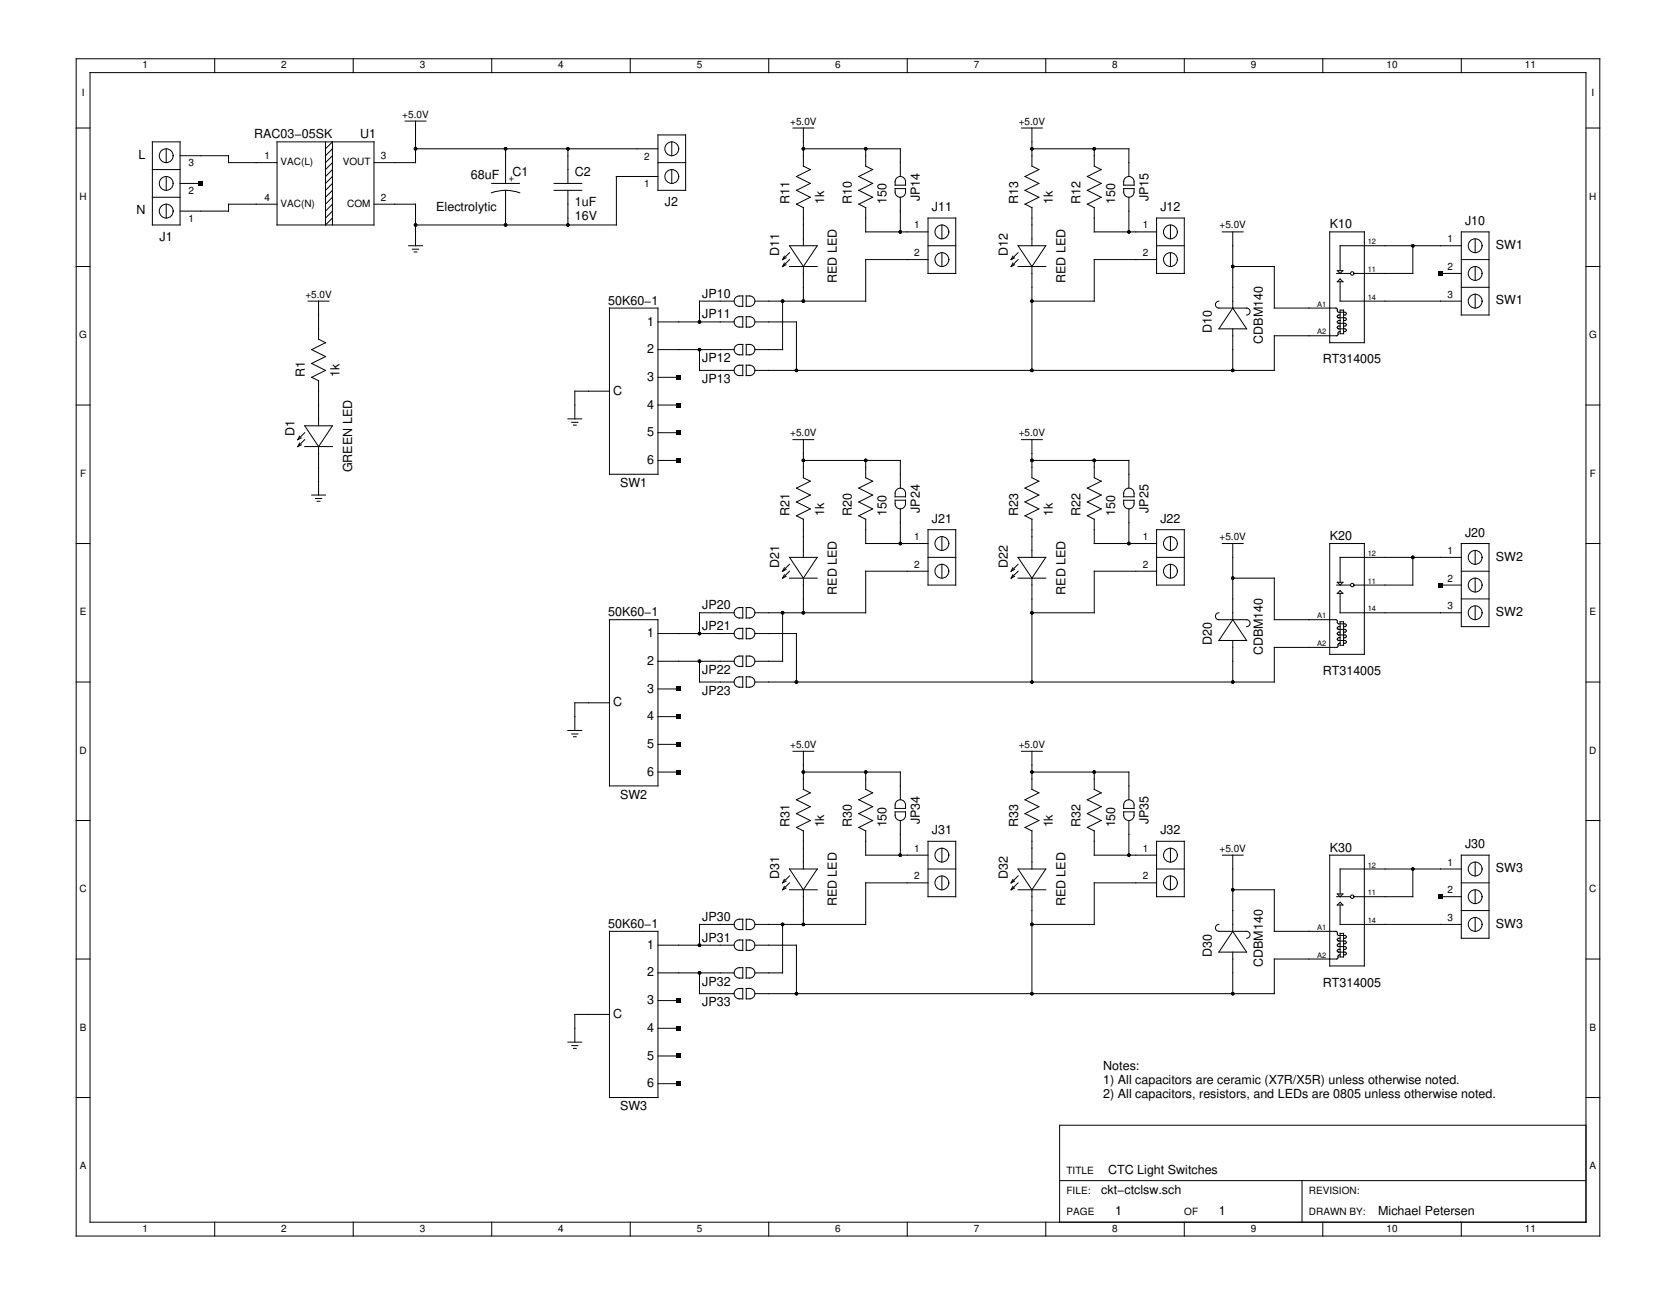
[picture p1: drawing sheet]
<svg xmlns="http://www.w3.org/2000/svg" width="279mm" height="216mm" viewBox="0 0 279 216" stroke-linecap="round" stroke-linejoin="round" font-family="sans-serif">
<g fill="none" stroke="#000" stroke-width=".17">
<path d="M12.7 9.8h254v196.3h-254zM15 12.1h249.4v191.7h-249.4zM35.8 9.8v2.3M58.9 9.8v2.3M82 9.8v2.3M105.1 9.8v2.3M128.2 9.8v2.3M151.2 9.8v2.3M174.3 9.8v2.3M197.4 9.8v2.3M220.5 9.8v2.3M243.6 9.8v2.3"/>
<path d="M12.7 21.3h2.3M25.4 23.7h4.6v13.8h-4.6zM25.4 28.3h4.6M25.4 32.9h4.6M27.7 24.8v2.3M27.7 29.4v2.3M27.7 34v2.4M30 26h8.1v1.1h8.1M30 30.6h3.5M46.2 34h-8.1v1.2h-8.1M46.2 23.7h16.1v13.8h-16.1zM54.3 23.7v13.8l1.1-1.1"/>
<path d="M54.3 24.8l1.1-1.1v13.8M55.4 26l-1.1 1.1M55.4 27.1l-1.1 1.2M55.4 28.3l-1.1 1.1M55.4 29.4l-1.1 1.2M55.4 30.6l-1.1 1.1M55.4 31.7l-1.1 1.2M55.4 32.9l-1.1 1.1M55.4 34l-1.1 1.2M55.4 35.2l-1.1 1.2M55.4 24.8l-1.1 1.2M62.3 34h7v7"/>
<path d="M67.5 20.2h3.5M69.3 24.8h40.4M69.3 20.2v6.9h-7M81.9 32.2a6.9 6.9 0 0 1 4.8 0M82 30.6h4.6M84.3 24.8v5.8M84.3 31.7v5.8M92.4 30.6h4.6M92.4 31.7h4.6M94.7 24.8v5.8M94.7 31.7v5.8M109.7 22.5h4.6v9.2h-4.6z"/>
<path d="M109.7 27.1h4.6M109.7 29.4h-6.9v8.1h-33.5M112 23.7v2.3M112 28.3v2.3M132.2 21.3h3.5M133.9 21.3v6.4l1.2 .6-2.3 1.1 2.3 1.2-2.3 1.1 2.3 1.2-2.3 1.1 1.1 .6M133.9 34.6v6.4M133.9 24.8h16.2v4.6M144.3 34.6v4.1h10.4M144.3 24.8v2.9l1.2 .6-2.3 1.1 2.3 1.2-2.3 1.1 2.3 1.2-2.3 1.1 1.1 .6M149.2 31.4h1.8a1.06 1.06 0 0 1-.9 1.5 1.02 1.02 0 0 1-.9-1.5zM149.5 29.7a.87 .87 0 0 1 .9-.2 .87 .87 0 0 1 .6 .8v.6h-1.8l.1-.9z"/>
<path d="M150.1 32.9v5.8M154.7 36.4h4.6v9.2h-4.6zM157 37.5v2.3M170.3 21.3h3.5M172 24.8h16.2v4.6M172 21.3v6.4l1.2 .6-2.3 1.1 2.3 1.2-2.3 1.1 2.3 1.2-2.3 1.1 1.1 .6M172 34.6v6.4M182.4 34.6v4.1h10.4M182.4 24.8v2.9l1.2 .6-2.3 1.1 2.3 1.2-2.3 1.1 2.3 1.2-2.3 1.1 1.1 .6M187.3 31.4h1.8a1.07 1.07 0 0 1-.9 1.5 1.02 1.02 0 0 1-.9-1.5zM187.6 29.7a.87 .87 0 0 1 .9-.2 .87 .87 0 0 1 .6 .8v.6h-1.8l.1-.9zM188.2 32.9v5.8"/>
<path d="M192.8 36.4h4.6v9.2h-4.6zM195.1 37.5v2.3M203.8 38.7h3.4M205.5 38.7v12.7M221.7 38.7h5.7v18.4h-5.7zM243.6 38.7h4.6v13.8h-4.6zM245.9 39.8v2.3M264.4 21.3h2.3M12.7 44.4h2.3M51.4 50.2h3.4M53.1 50.2v6.4l1.2 .5-2.3 1.2 2.3 1.1-2.3 1.2 2.3 1.2-2.3 1.1 1.1 .6v7.5M68.1 41h2.3"/>
<path d="M68.8 41.5h1M69 42h.5M101.6 51.4h8.1v27.7h-8.1zM109.7 53.7h12.7M109.7 58.3h12.7M116.6 58.3v3.5h5.8M122.4 50.2h-5.8v3.5M122.6 53.1l.3-.2 .9-.1v1.7a1.06 1.06 0 0 1-1.4-.8zM122.6 49.6l.3-.2 .9-.1v1.8a1.06 1.06 0 0 1-1.4-.9zM122.6 57.7l.3-.2 .9-.1v1.8a1.06 1.06 0 0 1-1.4-.9zM124.4 52.8a1.06 1.06 0 0 1 1.4 .9 1.02 1.02 0 0 1-1.4 .8zM124.4 49.3a1.07 1.07 0 0 1 1.4 .9 1.02 1.02 0 0 1-1.4 .9z"/>
<path d="M124.4 57.4a1.07 1.07 0 0 1 1.4 .9 1.02 1.02 0 0 1-1.4 .9zM125.8 53.7h7v8.1M130.5 50.2v8.1h-4.7M130.8 43.9l-.3 .5M130.8 42.7l-.3 .6M131 44.1l-.5 .3M131 43l-.5 .3M131.6 44.4h4.6M131.6 41h4.6l-2.3 3.4zM131.6 42.1l-1.1 1.2M131.6 43.3l-1.1 1.1M133.9 44.4v5.8"/>
<path d="M154.7 41h4.6M154.7 43.3h-10.4v6.9h-18.5M157 42.1v2.3M168.9 43.9l-.3 .5M168.9 42.7l-.3 .6M169.1 44.1l-.5 .3M169.1 43l-.5 .3M169.7 44.4h4.6M169.7 41h4.6l-2.3 3.4zM169.7 42.1l-1.1 1.2M169.7 43.3l-1.1 1.1M172 44.4v17.4"/>
<path d="M192.8 41h4.6M192.8 43.3h-10.4v6.9h-10.4M195.1 42.1v2.3M203.2 50.2a.58 .58 0 0 0-.6 .6 .58 .58 0 0 0 .6 .6h4.6a.58 .58 0 0 1 .6 .5 .58 .58 0 0 1-.6 .6M205.5 44.4h6.9v7h10.3h.2l.1 .6 1.4 .1v.3l-.4 .1M205.5 51.4l2.3 3.4h-4.6zM205.5 54.8v7M222.8 45.6h2.3M222.9 47l.5-.5 .5 .5zM222.9 45.1h1l-.5 .5zM223.4 53.4l-.4 .1v.3l1.4 .2v.3l-.4 .1M223.4 54.4h-.4v.4l1.4 .1v.3l-.4 .1"/>
<path d="M223.4 55.3l-.3 .1-.1 .5-.2 .1h-10.4v5.8h-86.6M223.4 52.5l-.4 .1v.3l1.4 .1v.4h-.4M223.4 47v3.2h20.2M223.4 51.7h.6v3.9h-.6zM235.5 41v4.6h-9.8M240.1 45.6h3.5M243.6 41h-20.2v4.1M243.6 47.9h4.6M243.6 43.3h4.6M245.9 44.4v2.3M245.9 49.1v2.3M264.4 44.4h2.3"/>
<path d="M12.7 67.5h2.3M49.9 73.9l-.3 .6M49.9 72.7l-.3 .6M50.2 74.2l-.6 .3M50.2 73l-.6 .3M50.8 71h4.6l-2.3 3.5zM50.8 74.5h4.6M50.8 72.1l-1.2 1.2M50.8 73.3l-1.2 1.2M53.1 74.5v8M94.7 69.8h2.3M95.3 70.4h1"/>
<path d="M95.6 70.9h.5M101.6 65.2h-5.8v4.6M109.7 67.5h3.4M109.7 62.9h3.4M109.7 72.1h3.4M109.7 76.8h3.4M122.6 61.1l.3-.1 .9-.1v1.7a1.06 1.06 0 0 1-1.4-.8zM124.4 60.9a1.06 1.06 0 0 1 1.4 .9 1.02 1.02 0 0 1-1.4 .8zM132.2 73.3h3.5M133.9 76.8h16.2v4.6M133.9 73.3v6.3l1.2 .6-2.3 1.2 2.3 1.1-2.3 1.2 2.3 1.1-2.3 1.2 1.1 .6v6.3M144.3 76.8v2.8l1.2 .6-2.3 1.2 2.3 1.1-2.3 1.2 2.3 1.1-2.3 1.2 1.1 .6v4h10.4"/>
<path d="M170.3 73.3h3.5M172 76.8h16.2v4.6M172 73.3v6.3l1.2 .6-2.3 1.2 2.3 1.1-2.3 1.2 2.3 1.1-2.3 1.2 1.1 .6v6.3M182.4 76.8v2.8l1.2 .6-2.3 1.2 2.3 1.1-2.3 1.2 2.3 1.1-2.3 1.2 1.1 .6v4h10.4M264.4 67.5h2.3M12.7 90.6h2.3M52 82.5h2.3M52.6 83.1h1M52.9 83.6h.4M130.8 95.8l-.3 .6M130.8 94.7l-.3 .5M131 96.1l-.5 .3"/>
<path d="M131 94.9l-.5 .3M131.6 92.9h4.6l-2.3 3.5zM131.6 96.4h4.6M131.6 94.1l-1.1 1.1M131.6 95.2l-1.1 1.2M133.9 96.4v5.8M149.2 83.4h1.8a1.06 1.06 0 0 1-.9 1.4 1.02 1.02 0 0 1-.9-1.4zM149.5 81.6a.87 .87 0 0 1 .9-.2 .87 .87 0 0 1 .6 .8v.6h-1.8l.1-.9zM150.1 84.8v5.8M154.7 95.2h-10.4v7h-18.5M154.7 88.3h4.6v9.2h-4.6zM154.7 92.9h4.6"/>
<path d="M157 89.5v2.3M157 94.1v2.3M168.9 95.8l-.3 .6M168.9 94.7l-.3 .5M169.1 96.1l-.5 .3M169.1 94.9l-.5 .3M169.7 92.9h4.6l-2.3 3.5zM169.7 96.4h4.6M169.7 94.1l-1.1 1.1M169.7 95.2l-1.1 1.2M172 96.4v17.3M187.3 83.4h1.8a1.06 1.06 0 0 1-.9 1.4 1.02 1.02 0 0 1-.9-1.4z"/>
<path d="M187.6 81.6a.87 .87 0 0 1 .9-.2 .87 .87 0 0 1 .6 .8v.6h-1.8l.1-.9zM188.2 84.8v5.8M192.8 88.3h4.6v9.2h-4.6zM192.8 95.2h-10.4v7h-10.4M192.8 92.9h4.6M195.1 89.5v2.3M195.1 94.1v2.3M203.8 90.6h3.4M205.5 96.4h6.9v6.9h10.3l.2 .1 .1 .5 1.4 .2v.3l-.4 .1M205.5 90.6v12.7M221.7 90.6h5.7v18.5h-5.7zM222.8 97.5h2.3"/>
<path d="M222.9 98.9l.5-.4 .5 .4zM222.9 97.1h1l-.5 .4zM223.4 98.9v3.3h20.2M235.5 92.9v4.6h-9.8M240.1 97.5h3.5M243.6 90.6h4.6v13.9h-4.6zM243.6 92.9h-20.2v4.2M243.6 99.9h4.6M243.6 95.2h4.6M245.9 91.8v2.3M245.9 96.4v2.3M264.4 90.6h2.3"/>
<path d="M12.7 113.7h2.3M101.6 103.3h8.1v27.7h-8.1zM101.6 117.2h-5.8v4.6M109.7 105.6h12.7M109.7 110.2h12.7M109.7 114.9h3.4M109.7 119.5h3.4M116.6 110.2v3.5h5.8M122.4 102.2h-5.8v3.4M122.6 105l.3-.2h.9v1.7a1.06 1.06 0 0 1-1.4-.9zM122.6 101.5l.3-.1 .9-.1v1.7a1.06 1.06 0 0 1-1.4-.8zM122.6 109.6l.3-.2h.9v1.7a1.06 1.06 0 0 1-1.4-.9z"/>
<path d="M122.6 113.1l.3-.2 .9-.1v1.8a1.06 1.06 0 0 1-1.4-.9zM124.4 104.8a1.07 1.07 0 0 1 1.4 .8 1.02 1.02 0 0 1-1.4 .9zM124.4 101.3a1.07 1.07 0 0 1 1.4 .9 1.02 1.02 0 0 1-1.4 .8zM124.4 109.4a1.07 1.07 0 0 1 1.4 .8 1.02 1.02 0 0 1-1.4 .9zM124.4 112.8a1.07 1.07 0 0 1 1.4 .9 1.02 1.02 0 0 1-1.4 .9zM125.8 105.6h7v8.1M130.5 102.2v8h-4.7M203.2 102.2a.58 .58 0 0 0-.6 .5 .58 .58 0 0 0 .6 .6h4.6a.58 .58 0 0 1 .6 .6 .58 .58 0 0 1-.6 .6M205.5 106.8v6.9M205.5 103.3l2.3 3.5h-4.6zM223.4 105.4l-.4 .1v.3l1.4 .1v.4h-.4M223.4 106.3l-.4 .1v.3l1.4 .1v.4h-.4"/>
<path d="M223.4 107.2l-.3 .1-.1 .6h-.2h-10.4v5.8h-86.6M223.4 104.5h-.4v.4l1.4 .1v.3l-.4 .1M223.4 103.7h.6v3.9h-.6zM245.9 101v2.3M264.4 113.7h2.3M12.7 136.8h2.3M94.7 121.8h2.3M95.3 122.4h1M95.6 122.8h.5M109.7 124.1h3.4M109.7 128.7h3.4M132.2 125.3h3.5"/>
<path d="M133.9 125.3v6.3l1.2 .6-2.3 1.1 2.3 1.2-2.3 1.1 2.3 1.2-2.3 1.2 1.1 .5M133.9 138.5v6.4M133.9 128.7h16.2v4.6M144.3 128.7v2.9l1.2 .6-2.3 1.1 2.3 1.2-2.3 1.1 2.3 1.2-2.3 1.2 1.1 .5M144.3 138.5v4.1h10.4M149.2 135.4h1.8a1.07 1.07 0 0 1-.9 1.4 1.02 1.02 0 0 1-.9-1.4zM149.5 133.6a.87 .87 0 0 1 .9-.2 .87 .87 0 0 1 .6 .8v.6h-1.8l.1-.9zM150.1 136.8v5.8M170.3 125.3h3.5M172 125.3v6.3l1.2 .6-2.3 1.1 2.3 1.2-2.3 1.1 2.3 1.2-2.3 1.2 1.1 .5M172 138.5v6.4M172 128.7h16.2v4.6"/>
<path d="M182.4 128.7v2.9l1.2 .6-2.3 1.1 2.3 1.2-2.3 1.1 2.3 1.2-2.3 1.2 1.1 .5M182.4 138.5v4.1h10.4M187.3 135.4h1.8a1.07 1.07 0 0 1-.9 1.4 1.02 1.02 0 0 1-.9-1.4zM187.6 133.6a.87 .87 0 0 1 .9-.2 .87 .87 0 0 1 .6 .8v.6h-1.8l.1-.9zM188.2 136.8v5.8M264.4 136.8h2.3M12.7 159.9h2.3M101.6 155.3h8.1v27.7h-8.1zM109.7 157.6h12.7M122.4 154.1h-5.8v3.5M122.6 157l.3-.2 .9-.1v1.7a1.06 1.06 0 0 1-1.4-.8zM122.6 153.5l.3-.2 .9-.1v1.8a1.06 1.06 0 0 1-1.4-.9z"/>
<path d="M124.4 156.7a1.06 1.06 0 0 1 1.4 .9 1.02 1.02 0 0 1-1.4 .8zM124.4 153.2a1.06 1.06 0 0 1 1.4 .9 1.02 1.02 0 0 1-1.4 .9zM125.8 157.6h7v8.1M130.5 154.1v8.1h-4.7M130.8 147.8l-.3 .5M130.8 146.6l-.3 .6M131 148.1l-.5 .2M131 146.9l-.5 .3M131.6 144.9h4.6l-2.3 3.4zM131.6 148.3h4.6M131.6 146l-1.1 1.2M131.6 147.2l-1.1 1.1"/>
<path d="M133.9 148.3v5.8M154.7 147.2h-10.4v6.9h-18.5M154.7 140.3h4.6v9.2h-4.6zM154.7 144.9h4.6M157 141.4v2.3M157 146v2.3M168.9 147.8l-.3 .5M168.9 146.6l-.3 .6M169.1 148.1l-.5 .2M169.1 146.9l-.5 .3M169.7 144.9h4.6l-2.3 3.4zM169.7 148.3h4.6"/>
<path d="M169.7 146l-1.1 1.2M169.7 147.2l-1.1 1.1M172 148.3v17.4M192.8 140.3h4.6v9.2h-4.6zM192.8 147.2h-10.4v6.9h-10.4M192.8 144.9h4.6M195.1 141.4v2.3M195.1 146v2.3M203.2 154.1a.58 .58 0 0 0-.6 .6 .58 .58 0 0 0 .6 .6h4.6a.58 .58 0 0 1 .6 .5 .58 .58 0 0 1-.6 .6M203.8 142.6h3.4M205.5 148.3h6.9v7h10.3h.2l.1 .6 1.4 .1v.4h-.4M205.5 142.6v12.7"/>
<path d="M205.5 158.7v7M205.5 155.3l2.3 3.4h-4.6zM221.7 142.6h5.7v18.4h-5.7zM222.8 149.5h2.3M222.9 150.9l.5-.5 .5 .5zM222.9 149h1l-.5 .5zM223.4 157.3l-.4 .1v.3l1.4 .2v.3l-.4 .1M223.4 158.3h-.4v.4l1.4 .1v.3l-.4 .1M223.4 159.2l-.3 .1-.1 .5-.2 .1h-10.4v5.8h-86.6M223.4 156.4l-.4 .1v.3l1.4 .2v.3h-.4M223.4 150.9v3.2h20.2M223.4 155.6h.6v3.9h-.6z"/>
<path d="M235.5 144.9v4.6h-9.8M240.1 149.5h3.5M243.6 142.6h4.6v13.8h-4.6zM243.6 144.9h-20.2v4.1M243.6 151.8h4.6M243.6 147.2h4.6M245.9 143.7v2.3M245.9 148.3v2.4M245.9 153v2.3M264.4 159.9h2.3M94.7 173.7h2.3M95.3 174.3h1"/>
<path d="M95.6 174.8h.5M101.6 169.1h-5.8v4.6M109.7 162.2h12.7M109.7 166.8h3.4M109.7 171.4h3.4M109.7 176.1h3.4M116.6 162.2v3.5h5.8M122.6 161.6l.3-.2 .9-.1v1.8a1.06 1.06 0 0 1-1.4-.9zM122.6 165l.3-.1 .9-.1v1.7a1.06 1.06 0 0 1-1.4-.8zM124.4 161.3a1.06 1.06 0 0 1 1.4 .9 1.02 1.02 0 0 1-1.4 .9zM124.4 164.8a1.06 1.06 0 0 1 1.4 .9 1.02 1.02 0 0 1-1.4 .8zM12.7 183h2.3"/>
<path d="M109.7 180.7h3.4M176.6 196.8h87.8M217.1 196.8v7M264.4 187.6h-87.8v16.2M264.4 183h2.3M35.8 203.8v2.3M58.9 203.8v2.3M82 203.8v2.3M105.1 203.8v2.3M128.2 203.8v2.3M151.2 203.8v2.3M174.3 203.8v2.3"/>
<path d="M197.4 203.8v2.3M220.5 203.8v2.3M243.6 203.8v2.3"/>
<circle cx="27.7" cy="26" r="1.15"/>
<circle cx="27.7" cy="35.2" r="1.15"/>
<circle cx="27.7" cy="30.6" r="1.15"/>
<circle cx="112" cy="24.8" r="1.15"/>
<circle cx="112" cy="29.4" r="1.15"/>
<circle cx="157" cy="38.7" r="1.15"/>
<circle cx="195.1" cy="38.7" r="1.15"/>
<circle cx="157" cy="43.3" r="1.15"/>
<circle cx="195.1" cy="43.3" r="1.15"/>
<circle cx="225.4" cy="45.6" r=".29"/>
<circle cx="245.9" cy="41" r="1.15"/>
<circle cx="245.9" cy="50.2" r="1.15"/>
<circle cx="245.9" cy="45.6" r="1.15"/>
<circle cx="157" cy="90.6" r="1.15"/>
<circle cx="157" cy="95.2" r="1.15"/>
<circle cx="195.1" cy="90.6" r="1.15"/>
<circle cx="195.1" cy="95.2" r="1.15"/>
<circle cx="225.4" cy="97.5" r=".29"/>
<circle cx="245.9" cy="97.5" r="1.15"/>
<circle cx="245.9" cy="92.9" r="1.15"/>
<circle cx="245.9" cy="102.2" r="1.15"/>
<circle cx="157" cy="147.2" r="1.15"/>
<circle cx="157" cy="142.6" r="1.15"/>
<circle cx="195.1" cy="147.2" r="1.15"/>
<circle cx="195.1" cy="142.6" r="1.15"/>
<circle cx="225.4" cy="149.5" r=".29"/>
<circle cx="245.9" cy="149.5" r="1.15"/>
<circle cx="245.9" cy="144.9" r="1.15"/>
<circle cx="245.9" cy="154.1" r="1.15"/>
</g>
<g fill="#000">
<path d="M33.1 30.2h.7v.7h-.7zM239.8 45.2h.7v.7h-.7zM112.8 62.6h.7v.7h-.7zM112.8 67.2h.7v.7h-.7zM112.8 71.8h.7v.7h-.7zM112.8 76.4h.7v.7h-.7zM239.8 97.2h.7v.7h-.7zM112.8 114.5h.7v.7h-.7zM112.8 119.1h.7v.7h-.7zM112.8 123.8h.7v.6h-.7zM112.8 128.4h.7v.7h-.7zM239.8 149.2h.7v.6h-.7z"/>
<path d="M112.8 166.5h.7v.7h-.7zM112.8 171.1h.7v.7h-.7zM112.8 175.7h.7v.7h-.7zM112.8 180.3h.7v.7h-.7z"/>
<circle cx="69.3" cy="37.5" r=".29"/>
<circle cx="69.3" cy="24.8" r=".29"/>
<circle cx="84.3" cy="37.5" r=".29"/>
<circle cx="84.3" cy="24.8" r=".29"/>
<circle cx="94.7" cy="37.5" r=".29"/>
<circle cx="94.7" cy="24.8" r=".29"/>
<circle cx="133.9" cy="24.8" r=".29"/>
<circle cx="144.3" cy="24.8" r=".29"/>
<circle cx="150.1" cy="38.7" r=".29"/>
<circle cx="172" cy="24.8" r=".29"/>
<circle cx="182.4" cy="24.8" r=".29"/>
<circle cx="188.2" cy="38.7" r=".29"/>
<circle cx="116.6" cy="58.3" r=".29"/>
<circle cx="116.6" cy="53.7" r=".29"/>
<circle cx="130.5" cy="50.2" r=".29"/>
<circle cx="133.9" cy="50.2" r=".29"/>
<circle cx="172" cy="50.2" r=".29"/>
<circle cx="205.5" cy="44.4" r=".29"/>
<circle cx="235.5" cy="41" r=".29"/>
<circle cx="132.8" cy="61.8" r=".29"/>
<circle cx="133.9" cy="76.8" r=".29"/>
<circle cx="144.3" cy="76.8" r=".29"/>
<circle cx="172" cy="61.8" r=".29"/>
<circle cx="172" cy="76.8" r=".29"/>
<circle cx="182.4" cy="76.8" r=".29"/>
<circle cx="205.5" cy="61.8" r=".29"/>
<circle cx="150.1" cy="90.6" r=".29"/>
<circle cx="188.2" cy="90.6" r=".29"/>
<circle cx="205.5" cy="96.4" r=".29"/>
<circle cx="235.5" cy="92.9" r=".29"/>
<circle cx="116.6" cy="105.6" r=".29"/>
<circle cx="116.6" cy="110.2" r=".29"/>
<circle cx="130.5" cy="102.2" r=".29"/>
<circle cx="132.8" cy="113.7" r=".29"/>
<circle cx="133.9" cy="102.2" r=".29"/>
<circle cx="172" cy="102.2" r=".29"/>
<circle cx="172" cy="113.7" r=".29"/>
<circle cx="205.5" cy="113.7" r=".29"/>
<circle cx="133.9" cy="128.7" r=".29"/>
<circle cx="144.3" cy="128.7" r=".29"/>
<circle cx="172" cy="128.7" r=".29"/>
<circle cx="182.4" cy="128.7" r=".29"/>
<circle cx="116.6" cy="157.6" r=".29"/>
<circle cx="130.5" cy="154.1" r=".29"/>
<circle cx="133.9" cy="154.1" r=".29"/>
<circle cx="150.1" cy="142.6" r=".29"/>
<circle cx="172" cy="154.1" r=".29"/>
<circle cx="188.2" cy="142.6" r=".29"/>
<circle cx="205.5" cy="148.3" r=".29"/>
<circle cx="235.5" cy="144.9" r=".29"/>
<circle cx="116.6" cy="162.2" r=".29"/>
<circle cx="132.8" cy="165.7" r=".29"/>
<circle cx="172" cy="165.7" r=".29"/>
<circle cx="205.5" cy="165.7" r=".29"/>
</g>
<g font-size="2.1">
<text x="42.4" y="23.1">RAC03−05SK</text>
<text x="60" y="23.1">U1</text>
<text x="23.1" y="26.5">L</text>
<text x="78.5" y="29.8">68uF</text>
<text x="85.4" y="29.4">C1</text>
<text x="95.8" y="29.4">C2</text>
<text x="22.7" y="35.7">N</text>
<text x="72.7" y="35.2">Electrolytic</text>
<text x="95.8" y="34.4">1uF</text>
<text x="110.8" y="34.4">J2</text>
<text x="131.6" y="34" transform="rotate(-90 131.6 34)">R11</text>
<text x="137.4" y="34" transform="rotate(-90 137.4 34)">1k</text>
<text x="142" y="34" transform="rotate(-90 142 34)">R10</text>
<text x="147.8" y="34" transform="rotate(-90 147.8 34)">150</text>
<text x="153.4" y="33.5" transform="rotate(-90 153.4 33.5)">JP14</text>
<text x="155.3" y="35.2">J11</text>
<text x="169.7" y="34" transform="rotate(-90 169.7 34)">R13</text>
<text x="175.5" y="34" transform="rotate(-90 175.5 34)">1k</text>
<text x="180.1" y="34" transform="rotate(-90 180.1 34)">R12</text>
<text x="185.9" y="34" transform="rotate(-90 185.9 34)">150</text>
<text x="191.5" y="33.5" transform="rotate(-90 191.5 33.5)">JP15</text>
<text x="193.4" y="35.2">J12</text>
<text x="26.6" y="40.2">J1</text>
<text x="95.8" y="36.7">16V</text>
<text x="221.7" y="38.1">K10</text>
<text x="244.2" y="37.5">J10</text>
<text x="249.4" y="41.5">SW1</text>
<text x="129.9" y="42.7" transform="rotate(-90 129.9 42.7)">D11</text>
<text x="139.5" y="47.2" transform="rotate(-90 139.5 47.2)">RED LED</text>
<text x="168" y="42.7" transform="rotate(-90 168 42.7)">D12</text>
<text x="177.6" y="47.2" transform="rotate(-90 177.6 47.2)">RED LED</text>
<text x="101.4" y="50.8">50K60−1</text>
<text x="117.1" y="53.1">JP11</text>
<text x="117.1" y="49.6">JP10</text>
<text x="249.4" y="50.8">SW1</text>
<text x="107.9" y="54.3">1</text>
<text x="107.9" y="58.9">2</text>
<text x="202" y="55.6" transform="rotate(-90 202 55.6)">D10</text>
<text x="210.5" y="57.3" transform="rotate(-90 210.5 57.3)">CDBM140</text>
<text x="50.8" y="62.9" transform="rotate(-90 50.8 62.9)">R1</text>
<text x="56.6" y="62.9" transform="rotate(-90 56.6 62.9)">1k</text>
<text x="102.2" y="65.8">C</text>
<text x="107.9" y="63.5">3</text>
<text x="117.1" y="60.4">JP12</text>
<text x="117.1" y="63.9">JP13</text>
<text x="220.5" y="60.6">RT314005</text>
<text x="107.9" y="68.1">4</text>
<text x="49.1" y="72.7" transform="rotate(-90 49.1 72.7)">D1</text>
<text x="107.9" y="72.7">5</text>
<text x="107.9" y="77.4">6</text>
<text x="58.7" y="78.7" transform="rotate(-90 58.7 78.7)">GREEN LED</text>
<text x="103.4" y="81.2">SW1</text>
<text x="131.6" y="86" transform="rotate(-90 131.6 86)">R21</text>
<text x="137.4" y="86" transform="rotate(-90 137.4 86)">1k</text>
<text x="142" y="86" transform="rotate(-90 142 86)">R20</text>
<text x="147.8" y="86" transform="rotate(-90 147.8 86)">150</text>
<text x="153.4" y="85.5" transform="rotate(-90 153.4 85.5)">JP24</text>
<text x="155.3" y="87.2">J21</text>
<text x="169.7" y="86" transform="rotate(-90 169.7 86)">R23</text>
<text x="175.5" y="86" transform="rotate(-90 175.5 86)">1k</text>
<text x="180.1" y="86" transform="rotate(-90 180.1 86)">R22</text>
<text x="185.9" y="86" transform="rotate(-90 185.9 86)">150</text>
<text x="191.5" y="85.5" transform="rotate(-90 191.5 85.5)">JP25</text>
<text x="193.4" y="87.2">J22</text>
<text x="244.2" y="89.5">J20</text>
<text x="129.9" y="94.7" transform="rotate(-90 129.9 94.7)">D21</text>
<text x="168" y="94.7" transform="rotate(-90 168 94.7)">D22</text>
<text x="221.7" y="90">K20</text>
<text x="249.4" y="93.5">SW2</text>
<text x="117.1" y="101.6">JP20</text>
<text x="139.5" y="99.2" transform="rotate(-90 139.5 99.2)">RED LED</text>
<text x="177.6" y="99.2" transform="rotate(-90 177.6 99.2)">RED LED</text>
<text x="101.4" y="102.7">50K60−1</text>
<text x="107.9" y="106.2">1</text>
<text x="117.1" y="105">JP21</text>
<text x="202" y="107.5" transform="rotate(-90 202 107.5)">D20</text>
<text x="249.4" y="102.7">SW2</text>
<text x="107.9" y="110.8">2</text>
<text x="117.1" y="112.4">JP22</text>
<text x="210.5" y="109.3" transform="rotate(-90 210.5 109.3)">CDBM140</text>
<text x="220.5" y="112.6">RT314005</text>
<text x="102.2" y="117.8">C</text>
<text x="107.9" y="115.5">3</text>
<text x="117.1" y="115.8">JP23</text>
<text x="107.9" y="120.1">4</text>
<text x="107.9" y="124.7">5</text>
<text x="107.9" y="129.3">6</text>
<text x="103.4" y="133.2">SW2</text>
<text x="131.6" y="138" transform="rotate(-90 131.6 138)">R31</text>
<text x="137.4" y="138" transform="rotate(-90 137.4 138)">1k</text>
<text x="142" y="138" transform="rotate(-90 142 138)">R30</text>
<text x="147.8" y="138" transform="rotate(-90 147.8 138)">150</text>
<text x="153.4" y="137.4" transform="rotate(-90 153.4 137.4)">JP34</text>
<text x="169.7" y="138" transform="rotate(-90 169.7 138)">R33</text>
<text x="175.5" y="138" transform="rotate(-90 175.5 138)">1k</text>
<text x="180.1" y="138" transform="rotate(-90 180.1 138)">R32</text>
<text x="185.9" y="138" transform="rotate(-90 185.9 138)">150</text>
<text x="191.5" y="137.4" transform="rotate(-90 191.5 137.4)">JP35</text>
<text x="155.3" y="139.1">J31</text>
<text x="193.4" y="139.1">J32</text>
<text x="221.7" y="142">K30</text>
<text x="244.2" y="141.4">J30</text>
<text x="129.9" y="146.6" transform="rotate(-90 129.9 146.6)">D31</text>
<text x="168" y="146.6" transform="rotate(-90 168 146.6)">D32</text>
<text x="249.4" y="145.4">SW3</text>
<text x="101.4" y="154.7">50K60−1</text>
<text x="117.1" y="153.5">JP30</text>
<text x="139.5" y="151.1" transform="rotate(-90 139.5 151.1)">RED LED</text>
<text x="177.6" y="151.1" transform="rotate(-90 177.6 151.1)">RED LED</text>
<text x="249.4" y="154.7">SW3</text>
<text x="107.9" y="158.2">1</text>
<text x="117.1" y="157">JP31</text>
<text x="202" y="159.5" transform="rotate(-90 202 159.5)">D30</text>
<text x="210.5" y="161.2" transform="rotate(-90 210.5 161.2)">CDBM140</text>
<text x="107.9" y="162.8">2</text>
<text x="107.9" y="167.4">3</text>
<text x="117.1" y="164.3">JP32</text>
<text x="117.1" y="167.8">JP33</text>
<text x="220.5" y="164.5">RT314005</text>
<text x="102.2" y="169.7">C</text>
<text x="107.9" y="172">4</text>
<text x="107.9" y="176.6">5</text>
<text x="183.9" y="178.3">Notes:</text>
<text x="103.4" y="185.1">SW3</text>
<text x="107.9" y="181.3">6</text>
<text x="183.9" y="180.6">1) All capacitors are ceramic (X7R/X5R) unless otherwise noted.</text>
<text x="183.9" y="183">2) All capacitors, resistors, and LEDs are 0805 unless otherwise noted.</text>
<text x="184.7" y="195.7">CTC Light Switches</text>
<text x="183.6" y="199.1">ckt−ctclsw.sch</text>
<text x="185.9" y="202.6">1</text>
<text x="203.2" y="202.6">1</text>
<text x="229.8" y="202.6">Michael Petersen</text>
</g>
<g font-size="1.7">
<text x="23.8" y="11.4">1</text>
<text x="46.9" y="11.4">2</text>
<text x="70" y="11.4">3</text>
<text x="93.1" y="11.4">4</text>
<text x="116.1" y="11.4">5</text>
<text x="139.2" y="11.4">6</text>
<text x="162.3" y="11.4">7</text>
<text x="185.4" y="11.4">8</text>
<text x="208.5" y="11.4">9</text>
<text x="231.1" y="11.4">10</text>
<text x="254.2" y="11.4">11</text>
<text x="13.6" y="16">I</text>
<text x="265.3" y="16">I</text>
<text x="67.1" y="19.6">+5.0V</text>
<text x="131.7" y="20.8">+5.0V</text>
<text x="169.8" y="20.8">+5.0V</text>
<text x="31.4" y="27.7">3</text>
<text x="44.1" y="26.5">1</text>
<text x="46.8" y="27.6">VAC(L)</text>
<text x="57.1" y="27.6">VOUT</text>
<text x="63.5" y="26.5">3</text>
<text x="84.9" y="29.4" transform="rotate(90 84.9 29.4)">+</text>
<text x="107.4" y="26.6">2</text>
<text x="13.3" y="33.3">H</text>
<text x="31.4" y="32.4">2</text>
<text x="44.1" y="33.5">4</text>
<text x="46.8" y="34.5">VAC(N)</text>
<text x="57.9" y="34.5">COM</text>
<text x="63.5" y="33.5">2</text>
<text x="107.4" y="31.2">1</text>
<text x="264.9" y="33.3">H</text>
<text x="31.4" y="37">1</text>
<text x="152.4" y="38.1">1</text>
<text x="190.5" y="38.1">1</text>
<text x="203.3" y="38.1">+5.0V</text>
<text x="241.3" y="40.4">1</text>
<text x="152.4" y="42.7">2</text>
<text x="190.5" y="42.7">2</text>
<text x="241.3" y="45">2</text>
<text x="50.9" y="49.6">+5.0V</text>
<text x="241.3" y="49.6">3</text>
<text x="13.2" y="56.4">G</text>
<text x="264.9" y="56.4">G</text>
<text x="131.7" y="72.7">+5.0V</text>
<text x="169.8" y="72.7">+5.0V</text>
<text x="13.3" y="79.5">F</text>
<text x="265" y="79.5">F</text>
<text x="152.4" y="90">1</text>
<text x="152.4" y="94.7">2</text>
<text x="190.5" y="90">1</text>
<text x="190.5" y="94.7">2</text>
<text x="203.3" y="90">+5.0V</text>
<text x="241.3" y="92.3">1</text>
<text x="241.3" y="97">2</text>
<text x="241.3" y="101.6">3</text>
<text x="13.3" y="102.6">E</text>
<text x="265" y="102.6">E</text>
<text x="13.3" y="125.7">D</text>
<text x="131.7" y="124.7">+5.0V</text>
<text x="169.8" y="124.7">+5.0V</text>
<text x="264.9" y="125.7">D</text>
<text x="152.4" y="142">1</text>
<text x="190.5" y="142">1</text>
<text x="203.3" y="142">+5.0V</text>
<text x="13.3" y="148.8">C</text>
<text x="152.4" y="146.6">2</text>
<text x="190.5" y="146.6">2</text>
<text x="241.3" y="144.3">1</text>
<text x="241.3" y="148.9">2</text>
<text x="264.9" y="148.8">C</text>
<text x="241.3" y="153.5">3</text>
<text x="13.3" y="171.9">B</text>
<text x="265" y="171.9">B</text>
<text x="13.3" y="195">A</text>
<text x="177.8" y="195.7">TITLE</text>
<text x="265" y="195">A</text>
<text x="177.8" y="199.1">FILE:</text>
<text x="177.8" y="202.6">PAGE</text>
<text x="197.4" y="202.6">OF</text>
<text x="218.2" y="199.1">REVISION:</text>
<text x="218.2" y="202.6">DRAWN BY:</text>
<text x="23.8" y="205.3">1</text>
<text x="46.9" y="205.3">2</text>
<text x="70" y="205.3">3</text>
<text x="93.1" y="205.3">4</text>
<text x="116.1" y="205.3">5</text>
<text x="139.2" y="205.3">6</text>
<text x="162.3" y="205.3">7</text>
<text x="185.4" y="205.3">8</text>
<text x="208.5" y="205.3">9</text>
<text x="231.1" y="205.3">10</text>
<text x="254.2" y="205.3">11</text>
</g>
<g font-size="1.3">
<text x="228" y="40.7">12</text>
<text x="228" y="45.4">11</text>
<text x="219.6" y="51.1">A1</text>
<text x="228" y="50">14</text>
<text x="219.6" y="55.7">A2</text>
<text x="228" y="92.7">12</text>
<text x="228" y="97.3">11</text>
<text x="228" y="101.9">14</text>
<text x="219.6" y="103.1">A1</text>
<text x="219.6" y="107.7">A2</text>
<text x="228" y="149.3">11</text>
<text x="228" y="144.6">12</text>
<text x="219.6" y="155">A1</text>
<text x="228" y="153.9">14</text>
<text x="219.6" y="159.7">A2</text>
</g>
</svg>
